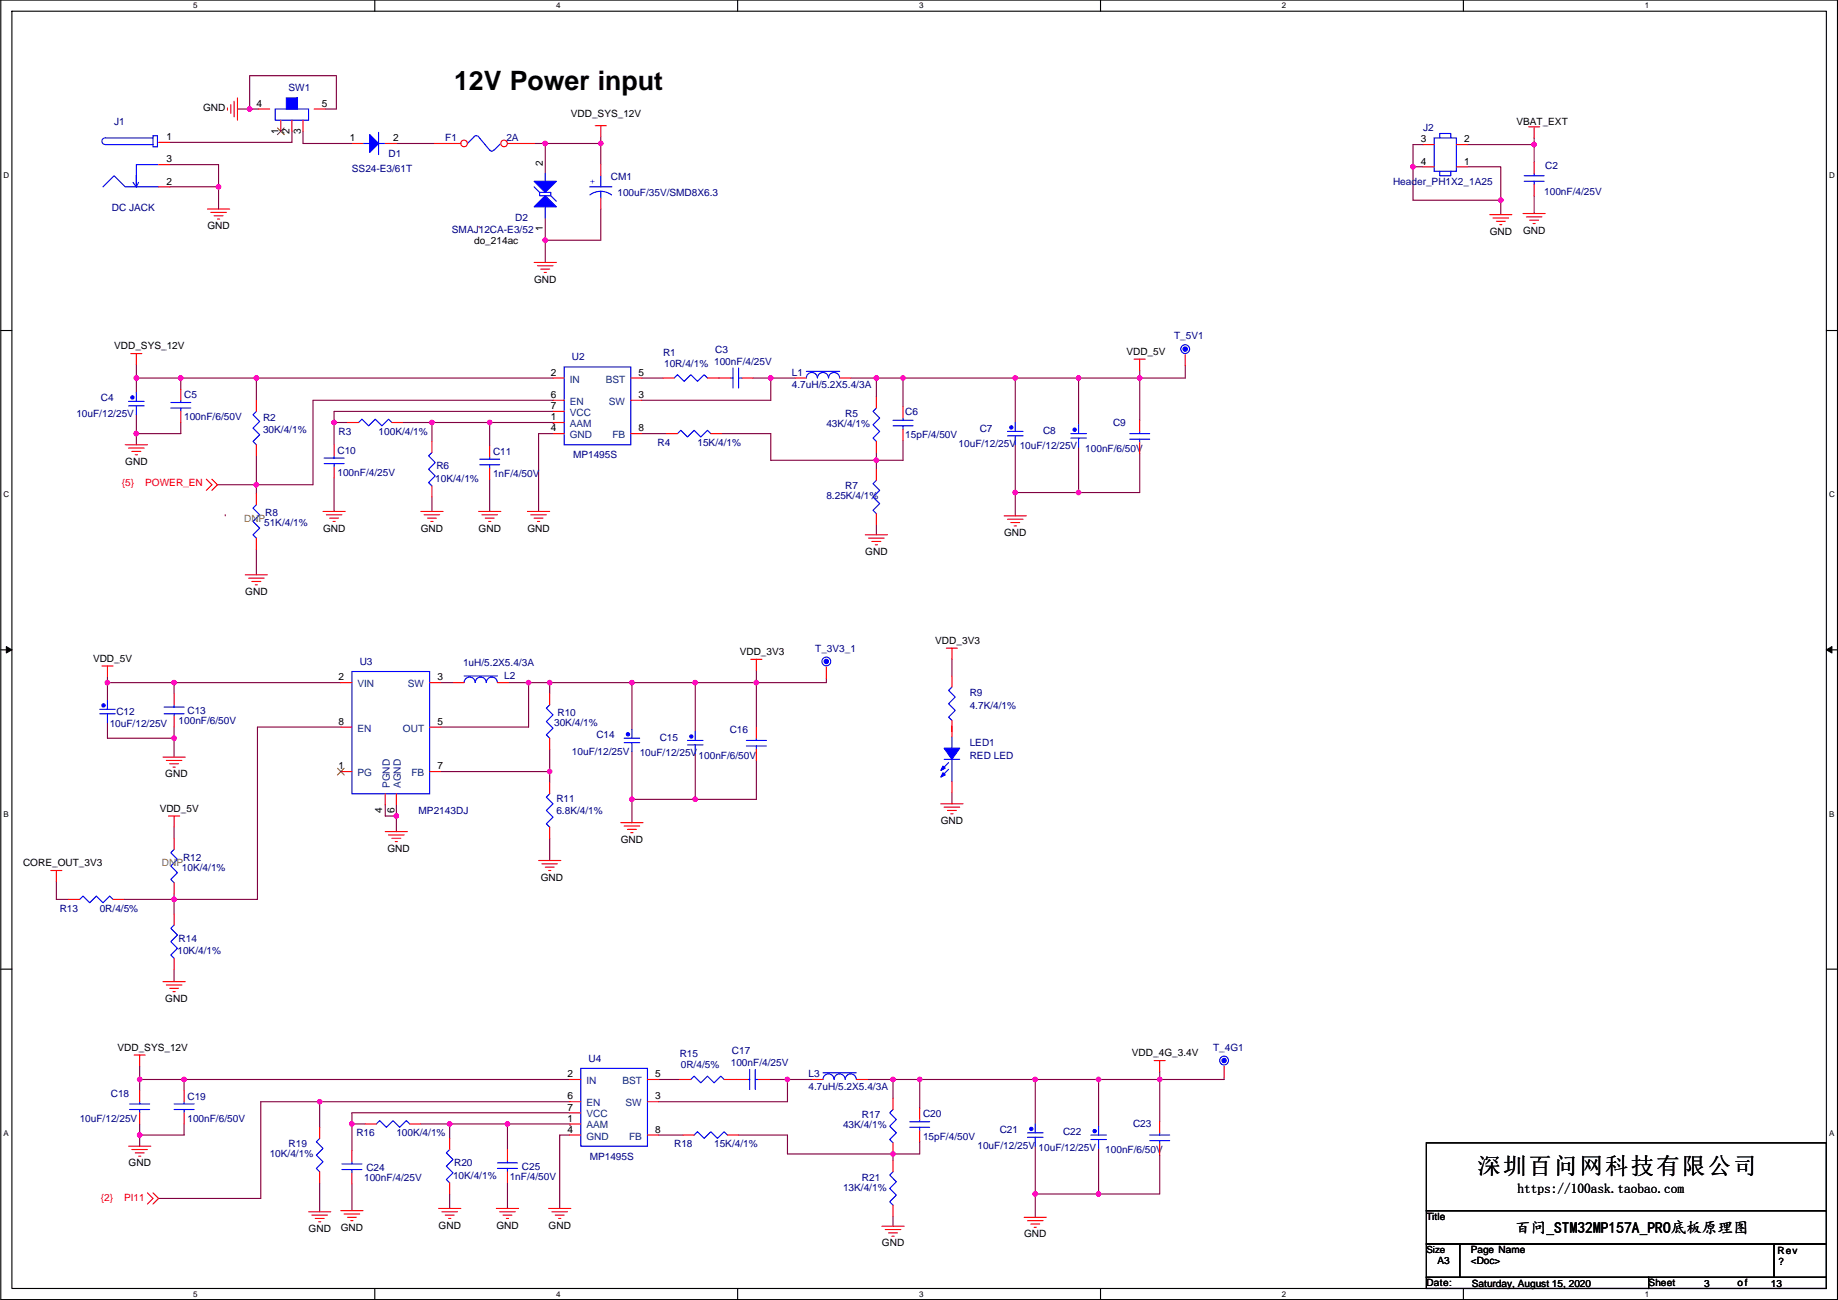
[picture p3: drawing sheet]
<svg xmlns="http://www.w3.org/2000/svg" width="420mm" height="297mm" viewBox="0 0 420 297" stroke-linecap="round" stroke-linejoin="round" font-family="sans-serif">
<path d="M.2 0h419.8v296.9h-419.8zM2.7 2.6h414.8v291.8h-414.8z" fill="none" stroke="#000" stroke-width=".25"/>
<g fill="#fff">
<path d="M44.2 .3h1v2h-1z"/>
<path d="M44.2 294.7h1v2h-1z"/>
</g>
<path d="M85.7 0v2.6M85.7 294.4v2.5" fill="none" stroke="#000" stroke-width=".25"/>
<g fill="#fff">
<path d="M127.1 .3h1v2h-1z"/>
<path d="M127.1 294.7h1v2h-1z"/>
</g>
<path d="M168.6 0v2.6M168.6 294.4v2.5" fill="none" stroke="#000" stroke-width=".25"/>
<g fill="#fff">
<path d="M210.1 .3h1v2h-1z"/>
<path d="M210.1 294.7h1v2h-1z"/>
</g>
<path d="M251.6 0v2.6M251.6 294.4v2.5" fill="none" stroke="#000" stroke-width=".25"/>
<g fill="#fff">
<path d="M293 .3h1v2h-1z"/>
<path d="M293 294.7h1v2h-1z"/>
</g>
<path d="M334.5 0v2.6M334.5 294.4v2.5" fill="none" stroke="#000" stroke-width=".25"/>
<g fill="#fff">
<path d="M376 .3h1v2h-1z"/>
<path d="M376 294.7h1v2h-1z"/>
<path d="M.8 39h1.3v2.1h-1.3z"/>
<path d="M418.1 39h1.3v2.1h-1.3z"/>
<path d="M.8 112h1.3v2h-1.3z"/>
<path d="M418.1 112h1.3v2h-1.3z"/>
</g>
<path d="M.2 75.5h2.5M417.5 75.5h2.5" fill="none" stroke="#000" stroke-width=".25"/>
<g fill="#fff">
<path d="M.8 185h1.2v2h-1.2z"/>
<path d="M418.1 185h1.2v2h-1.2z"/>
</g>
<path d="M.2 148.5h2.5M417.5 148.5h2.5" fill="none" stroke="#000" stroke-width=".25"/>
<path d="M1.4 147.7l1.3 .8-1.3 .7zM417.5 148.5l1.3-.8v1.5z" fill="#000" stroke="#000" stroke-width=".23"/>
<g fill="#fff">
<path d="M.8 257.9h1.2v2h-1.2z"/>
<path d="M418.1 257.9h1.2v2h-1.2z"/>
</g>
<path d="M.2 221.4h2.5M417.5 221.4h2.5M326.1 261.1h91.4v15.5h-91.4zM326.1 276.6h91.4v7.6h-91.4zM326.1 291.9h50.8v2.5h-50.8zM326.1 284.2h7.6v7.7h-7.6zM333.7 284.2h71.9v7.7h-71.9zM376.9 291.9h40.6v2.5h-40.6zM405.6 284.2h11.9v7.7h-11.9z" fill="none" stroke="#000" stroke-width=".25"/>
<g fill="none" stroke="#800040" stroke-width=".25">
<path d="M38.8 37.6h11.2v5.1M54.3 24.9h2.8M57.1 24.9h2M66.7 30v2.5h-27.9M69.3 30v2.8h11.1M74.3 24.9h2.6v-7.6h-19.8v7.6M90.6 32.8h8.6M122.1 32.8h2.5M124.6 32.8v6.8M124.6 32.8h12.7M137.3 32.8v4.8M137.3 31.3v1.5"/>
<path d="M323 38.1h2.3M323 38.1v7.6h20.1M325.3 33h-2.3v5.1M335.5 38.1h7.6v7.6M335.5 33h15.2M350.7 31.5v1.5M350.7 33v4.1M38.8 42.7h11.2M50 42.7v5.1M109.4 51.8h.3M124.6 49.8v5.1M124.6 54.9v5.1"/>
<path d="M137.3 47.8v7.1h-12.7M343.1 45.7v3.3M350.7 44.7v4.1M31.2 94.8v4.3M31.2 83.3v3.1M31.2 99.1v2.5M31.2 86.4h10.1M31.2 86.4v3.3M41.3 86.4h17.3M41.3 96.5v2.6h-10.1M41.3 86.4v2.5M58.6 86.4v5.1"/>
<path d="M58.6 86.4h67.8M79.4 96.5h-3v5.1M92.1 96.5h6.6M98.7 96.5h13.2M98.7 96.5v4.4M111.9 96.5v5.4M111.9 96.5h14.5M126.4 91.5h-54.8v19.3h-13v2M126.4 94h-50v2.5M126.4 96.8h.3M126.4 99.1h-3.3v17.8M146.7 86.4h4.9"/>
<path d="M146.7 99.1h5.6M164.3 86.4h.2M165 99.1h11.2v6.1h24.1M172.1 86.4h4.1v5.1h-29.5M176.2 86.4h5.6M194.5 86.4h5.8M200.3 86.4v4.3M200.3 86.4h6.1M206.4 86.4v6.6M206.4 86.4h25.7M232.1 86.4v10.1M232.1 86.4h14.5"/>
<path d="M246.6 86.4v10.6M260.5 84.6v11.4M270.9 83.6v2.8h-24.3M51.5 117.6v.3M58.6 104.2v6.6h-8.9M76.4 109.2v7.7M98.7 113.6v3.3M111.9 109.5v7.4M200.3 103.4v1.8M200.3 119.9v2.3M200.3 105.2v2M206.4 100.6v4.6h-6.1"/>
<path d="M232.1 101.6v10.9M232.1 112.5v5.4M232.1 112.5h14.5M246.6 102.1v10.4h13.9v-8.8M58.6 125.5v5.8M24.6 156h15.2v2.5M24.6 154.7v1.3M24.6 156v4M39.8 156h38.1M100.8 156h2.8M116.3 156h9.4M120.8 156v10.1h-20"/>
<path d="M125.7 156v2.5M125.7 156h18.8M144.5 156v10.6M144.5 156h14.4M158.9 156v11.2M158.9 156h14M172.9 156v10.1M172.9 153.2v2.8M188.9 155v1h-16M217.6 150.6v3.9M24.6 165.1v3.6h15.2M39.8 166.1v2.6"/>
<path d="M39.8 168.7v4.3M77.9 166.1h-19v39.4h-30.5M100.8 176.3h24.9M125.7 176.3v2.5M125.7 171.2v5.1M144.5 171.7v10.9M158.9 172.2v10.4M172.9 173.8v8.8h-14M217.6 165.9v1.3M39.8 189v2.5M88.1 183.9v2.6h2.5M90.6 183.9v2.6"/>
<path d="M90.6 186.5v3.5M125.7 191.5v5.1M144.5 182.6v5.4M144.5 182.6h14.4M217.6 181.1v2.6M12.9 201.4v4.1h2.8M39.8 204.2v4.6M39.8 221.5v2.8M31.9 256.8v2.6M31.9 259.4v2.5M31.9 246.7v2.5M31.9 246.7h10.2"/>
<path d="M31.9 243.6v3.1M42.1 256.8v2.6h-10.2M42.1 246.7v2.5M42.1 246.7h88.1M73.1 251.7v5.9M73.1 251.7h-13.5v22.1h-23.4M73.1 251.7h57.1M80.4 256.8v6.1M80.4 256.8h3.1M96.2 256.8h6.6M102.8 256.8v3.3M102.8 256.8h13.2"/>
<path d="M116 256.8v5.9M116 256.8h14.2M130.2 254.3h-49.8v2.5M130.2 259.4h-2.3v16.7M130.2 257.1h.3M150.5 259.4h5.6M150.5 246.7h4.9M168.1 246.7h.2M168.8 259.4h11.2v4.3h24.1M175.9 246.7h4.1M180 246.7h5.6M180 246.7v5h-29.5"/>
<path d="M198.3 246.7h5.8M204.1 246.7v4.3M204.1 246.7h6.1M210.2 246.7v6.6M210.2 246.7h26.5M236.7 246.7h14.4M236.7 246.7v10.1M251.1 246.7v10.6M265.1 244.9v11.4M279.8 246.1v.6h-28.7M73.1 270.3v6.6M80.4 270.5v6.1"/>
<path d="M102.8 272.8v3.3M116 270.3v5.8M204.1 263.7v1.5M204.1 277.9v2.3M210.2 260.9v2.8h-6.1M236.7 272.8h14.4M236.7 261.9v10.9M236.7 272.8v5.4M251.1 262.4v10.4M265.1 263.9v8.9h-14"/>
</g>
<g fill="#f0f" stroke="#f0f" stroke-width=".25">
<circle cx="124.6" cy="54.9" r=".5"/>
<circle cx="49.9" cy="42.7" r=".5"/>
<circle cx="73.1" cy="251.7" r=".5"/>
<circle cx="116" cy="256.8" r=".5"/>
<circle cx="102.8" cy="256.8" r=".5"/>
<circle cx="180" cy="246.6" r=".5"/>
<circle cx="204.1" cy="263.7" r=".5"/>
<circle cx="204.1" cy="246.6" r=".5"/>
<circle cx="236.6" cy="246.6" r=".5"/>
<circle cx="210.2" cy="246.6" r=".5"/>
<circle cx="31.2" cy="99.1" r=".5"/>
<circle cx="31.2" cy="86.4" r=".5"/>
<circle cx="41.3" cy="86.4" r=".5"/>
<circle cx="58.6" cy="86.4" r=".5"/>
<circle cx="76.4" cy="96.5" r=".5"/>
<circle cx="111.9" cy="96.5" r=".5"/>
<circle cx="98.7" cy="96.5" r=".5"/>
<circle cx="90.6" cy="186.4" r=".5"/>
<circle cx="125.6" cy="176.3" r=".5"/>
<circle cx="176.2" cy="86.4" r=".5"/>
<circle cx="200.3" cy="105.2" r=".5"/>
<circle cx="200.3" cy="86.4" r=".5"/>
<circle cx="120.8" cy="156" r=".5"/>
<circle cx="232.1" cy="86.4" r=".5"/>
<circle cx="206.4" cy="86.4" r=".5"/>
<circle cx="144.4" cy="156" r=".5"/>
<circle cx="125.6" cy="156" r=".5"/>
<circle cx="39.8" cy="168.7" r=".5"/>
<circle cx="246.5" cy="86.4" r=".5"/>
<circle cx="39.8" cy="156" r=".5"/>
<circle cx="246.5" cy="112.5" r=".5"/>
<circle cx="232.1" cy="112.5" r=".5"/>
<circle cx="31.9" cy="259.3" r=".5"/>
<circle cx="31.9" cy="246.6" r=".5"/>
<circle cx="42.1" cy="246.6" r=".5"/>
<circle cx="24.5" cy="156" r=".5"/>
<circle cx="260.5" cy="86.4" r=".5"/>
<circle cx="158.9" cy="182.6" r=".5"/>
<circle cx="144.4" cy="182.6" r=".5"/>
<circle cx="172.9" cy="156" r=".5"/>
<circle cx="158.9" cy="156" r=".5"/>
<circle cx="236.6" cy="272.8" r=".5"/>
<circle cx="251.1" cy="272.8" r=".5"/>
<circle cx="265.1" cy="246.6" r=".5"/>
<circle cx="251.1" cy="246.6" r=".5"/>
<circle cx="57.1" cy="24.9" r=".5"/>
<circle cx="80.4" cy="256.8" r=".5"/>
<circle cx="58.6" cy="110.8" r=".5"/>
<circle cx="343.1" cy="45.7" r=".5"/>
<circle cx="350.7" cy="33" r=".5"/>
<circle cx="124.6" cy="32.8" r=".5"/>
<circle cx="137.3" cy="32.8" r=".5"/>
<circle cx="39.8" cy="205.5" r=".5"/>
<circle cx="323" cy="38.1" r=".5"/>
</g>
<g fill="none" stroke="#f00" stroke-width=".25">
<path d="M52 24.7v.5M52.8 23.9v2M53.5 23.1v3.6M54.3 22.4v5.1M136.1 28.7h2.5M137.3 28.7v2.6M349.4 29h2.6M350.7 29v2.5M47.4 47.8h5.1M48.2 48.5h3.5M48.9 49.3h2.1M49.7 50.1h.5"/>
<path d="M122.1 60h5.1M340.5 49h5.1M341.3 49.8h3.6M342.1 50.6h2M342.8 51.3h.5M348.2 48.8h5M348.9 49.6h3.6M349.7 50.3h2M350.4 51.1h.6M122.9 60.7h3.5M123.6 61.5h2.1M124.4 62.3h.5"/>
<path d="M29.9 80.8h2.5M31.2 80.8v2.5M41.3 88.9v2.6M41.3 94v2.5M151.6 86.4h2.5M161.7 86.4h2.6M181.8 86.4h2.5M191.9 86.4h2.6M259.3 82.1h2.5M260.5 82.1v2.5M260.5 96v2.6M28.6 101.6h5.1"/>
<path d="M29.4 102.4h3.5M30.2 103.1h2M30.9 103.9h.5M47.2 109.5l1.2 1.3-1.2 1.2M48.4 109.5l1.3 1.3-1.3 1.2M73.8 116.9h5.1M74.6 117.6h3.6M75.4 118.4h2M76.1 119.1h.5M96.2 116.9h5.1M97 117.6h3.5M97.7 118.4h2"/>
<path d="M98.5 119.1h.5M109.4 116.9h5.1M110.2 117.6h3.5M110.9 118.4h2.1M111.7 119.1h.5M111.9 101.9v2.5M111.9 107v2.5M120.6 116.9h5.1M121.3 117.6h3.6M122.1 118.4h2M122.9 119.1h.5M200.3 117.4v2.5"/>
<path d="M200.3 107.2v2.5M229.5 117.9h5.1M230.3 118.6h3.6M231.1 119.4h2M260.5 101.1v2.6M56.1 131.3h5M56.8 132.1h3.6M57.6 132.9h2M58.3 133.6h.6M197.8 122.2h5.1M198.6 123h3.5M199.3 123.7h2"/>
<path d="M200.1 124.5h.5M231.8 120.2h.5M23.3 152.2h2.5M24.6 152.2v2.5M39.8 158.5v2.6M103.6 156h2.5M113.7 156h2.6M125.7 158.5v2.6M171.6 150.6h2.6M172.9 150.6v2.6M216.3 148.1h2.6M217.6 148.1v2.5"/>
<path d="M37.3 173h5M38 173.8h3.6M38.8 174.5h2M39.5 175.3h.6M39.8 163.6v2.5M125.7 168.7v2.5M144.5 166.6h.1M144.5 171.7h.1M172.9 166.1v2.6M172.9 171.2v2.6M11.6 198.9h2.5M12.9 198.9v2.5"/>
<path d="M38.5 186.5h2.6M39.8 186.5v2.5M88.1 190h5M88.8 190.8h3.6M89.6 191.5h2M90.3 192.3h.6M123.1 196.6h5.1M123.9 197.4h3.5M124.6 198.1h2.1M125.4 198.9h.5M141.9 188h5.1M142.7 188.7h3.5"/>
<path d="M143.4 189.5h2.1M144.2 190.3h.5M215.1 183.7h5M215.8 184.4h3.6M216.6 185.2h2M217.3 185.9h.6M37.3 224.3h5M38 225.1h3.6M38.8 225.8h2M39.5 226.6h.6M30.7 241.1h2.5M31.9 241.1v2.5"/>
<path d="M31.9 249.2v2.5M31.9 254.3v2.5M156.1 259.4h2.6M166.3 259.4h2.5M210.2 253.3v2.5M210.2 258.3v2.6M263.8 242.3h2.6M265.1 242.3v2.6M265.1 256.3v2.5M279.8 243.6v2.5M29.4 261.9h5.1M30.2 262.7h3.5"/>
<path d="M30.9 263.4h2M31.7 264.2h.5M33.7 272.6l1.3 1.2-1.3 1.3M35 272.6l1.2 1.2-1.2 1.3M70.5 276.9h5.1M71.3 277.6h3.6M72.1 278.4h2M72.8 279.2h.5M77.9 276.6h5.1M78.7 277.4h3.5M79.4 278.2h2.1M80.2 278.9h.5"/>
<path d="M100.3 276.1h5M101 276.9h3.6M101.8 277.6h2M102.5 278.4h.5M102.8 270.3v2.5M102.8 260.1v2.6M113.5 276.1h5M114.2 276.9h3.6M115 277.6h2M115.7 278.4h.6M116 262.7v2.5M116 267.7v2.6"/>
<path d="M125.4 276.1h5.1M126.2 276.9h3.5M126.9 277.6h2.1M127.7 278.4h.5M204.1 275.4v2.5M204.1 265.2v2.5M234.1 278.2h5.1M234.9 278.9h3.5M235.6 279.7h2.1M265.1 261.4v2.5M201.6 280.2h5.1M202.4 280.9h3.5"/>
<path d="M203.1 281.7h2.1M203.9 282.5h.5M236.4 280.4h.5"/>
</g>
<g fill="none" stroke="#00f" stroke-width=".25">
<path d="M108.4 31.3l-1.5 1.5M109.4 31.3l2.5 3 .5 .2 .5-.2M109.4 31.2l-.5-.2-.6 .2M114.5 32.8l-1.5 1.5M39 93.2h4.6M39 92h4.6M41.3 91.5v.5M41.3 93.2v.8M154.1 86.4l.8-.8 1.5 1.5 1.5-1.5 1.5 1.5 1.6-1.5 .7 .8M184.3 84.9h7.6M184.3 86.4a1.26 1.26 0 0 1 1.3-1.3 1.26 1.26 0 0 1 1.2 1.3M191.9 86.4a1.27 1.27 0 0 0-1.2-1.3 1.27 1.27 0 0 0-1.3 1.3 1.26 1.26 0 0 0-1.3-1.3 1.26 1.26 0 0 0-1.2 1.3"/>
<path d="M258.2 99.1h4.6M260.5 98.6v.5M109.7 106.2h4.5M109.7 104.9h4.5M111.9 104.4v.5M111.9 106.2v.8M200.3 109.7l-.7 .8 1.5 1.5-1.5 1.6 1.5 1.5-1.5 1.5 .7 .8M258.2 100.4h4.6M260.5 100.4v.7M106.1 154.5h7.6M106.1 156a1.27 1.27 0 0 1 1.3-1.3 1.27 1.27 0 0 1 1.2 1.3 1.26 1.26 0 0 1 1.3-1.3 1.26 1.26 0 0 1 1.3 1.3 1.27 1.27 0 0 1 1.2-1.3 1.27 1.27 0 0 1 1.3 1.3M37.5 163.1h4.6"/>
<path d="M37.5 161.6h4.6M39.8 161.1v.5M39.8 163.1v.5M125.7 161.1l-.8 .7 1.5 1.5-1.5 1.6 1.5 1.5-1.5 1.5 .8 .8M142.7 169.7h3.5M142.7 168.7h3.5M144.5 166.6v2.1M144.5 169.7v2M170.6 170.5h4.6M170.6 169.2h4.6M172.9 168.7v.5M172.9 170.5v.7"/>
<path d="M29.6 253.5h4.6M29.6 252.2h4.6M31.9 251.7v.5M31.9 253.5v.8M158.7 259.4l.7-.8 1.6 1.5 1.5-1.5 1.5 1.5 1.5-1.5 .8 .8M208 257.6h4.5M208 256.3h4.5M210.2 255.8v.5M210.2 257.6v.7M262.8 259.4h4.6M265.1 258.8v.6M102.8 262.7l-.8 .7 1.6 1.5-1.6 1.6 1.6 1.5-1.6 1.5 .8 .8"/>
<path d="M113.7 267h4.6M113.7 265.7h4.6M116 265.2v.5M116 267v.7M204.1 267.7l-.7 .8 1.5 1.5-1.5 1.5 1.5 1.6-1.5 1.5 .7 .8M262.8 260.6h4.6M265.1 260.6v.8"/>
<circle cx="279.8" cy="242.3" r="1.01"/>
</g>
<g fill="#00f" stroke="#00f" stroke-width=".25">
<circle cx="143.5" cy="167.8" r=".38"/>
<circle cx="279.8" cy="242.3" r=".5"/>
</g>
<circle cx="106.1" cy="32.8" r=".76" fill="#fff" stroke="#f00" stroke-width=".25"/>
<path d="M99.2 32.8h6.1" fill="none" stroke="#f00" stroke-width=".25"/>
<circle cx="115.2" cy="32.8" r=".76" fill="#fff" stroke="#f00" stroke-width=".25"/>
<g fill="none" stroke="#f00" stroke-width=".25">
<path d="M36.2 32.5h2.6M36.2 37.6h2.6M59.1 24.9h2.5M64.2 27.5v2.5M66.7 27.5v2.5M69.3 27.5v2.5M71.8 24.9h2.5M80.4 32.8h2.6M88.1 32.8h2.5M116 32.8h6.1M124.6 39.6h.1M137.3 37.6v2.6"/>
<path d="M325.3 33h2.5M325.3 38.1h2.5M332.9 33h2.6M332.9 38.1h2.6M350.7 37.1v2.5M36.2 42.7h2.6M124.6 49.8h.1M137.3 45.2v2.6M350.7 42.2v2.5M31.2 89.7h.1M31.2 94.8h.1M58.6 91.5v2.5"/>
<path d="M79.4 96.5h2.6M89.6 96.5h2.5M126.4 96.5h2.6M126.4 86.4h2.6M126.4 99.1h2.6M126.4 91.5h2.6M126.4 94h2.6M144.2 91.5h2.5M144.2 86.4h2.5M144.2 99.1h2.5M152.3 99.1h2.6M162.5 99.1h2.5"/>
<path d="M164.5 86.4h2.6M169.6 86.4h2.5M200.3 90.7v2.5M206.4 93v2.5M206.4 98.1v2.5M232.1 96.5h.1M246.6 97h.1M270.9 81v2.6M58.6 112.8v2.5M58.6 101.6v2.6M76.4 101.6v2.6M76.4 106.7v2.5"/>
<path d="M98.7 111v2.6M98.7 100.9v2.5M200.3 100.9v2.5M232.1 101.6h.1M246.6 102.1h.1M58.6 123v2.5M77.9 156h2.5M98.2 156h2.6M188.9 152.4v2.6M217.6 154.5v2.5M24.6 160h.1M24.6 165.1h.1"/>
<path d="M77.9 176.3h2.5M77.9 166.1h2.5M98.2 166.1h2.6M98.2 176.3h2.6M125.7 178.8v2.6M158.9 167.2h.1M158.9 172.2h.1M217.6 164.6v2.6M217.6 165.9v2.5M217.6 178.6v2.5M39.8 191.5v2.6M88.1 181.4v2.5"/>
<path d="M90.6 181.4v2.5M125.7 189v2.5M15.7 205.5h2.5M25.8 205.5h2.6M39.8 219v2.5M39.8 208.8v2.5M39.8 201.7v2.5M42.1 249.2v2.5M42.1 254.3v2.5M73.1 257.6v2.5M83.5 256.8h2.5M93.7 256.8h2.5"/>
<path d="M130.2 256.8h2.6M130.2 246.7h2.6M130.2 259.4h2.6M130.2 251.7h2.6M130.2 254.3h2.6M148 251.7h2.5M148 246.7h2.5M148 259.4h2.5M155.4 246.7h2.5M165.5 246.7h2.6M168.3 246.7h2.6M173.4 246.7h2.5"/>
<path d="M185.6 246.7h2.5M195.8 246.7h2.5M204.1 251v2.5M236.7 256.8h.1M251.1 257.3h.1M73.1 267.7v2.6M80.4 262.9v2.6M80.4 268v2.5M204.1 261.1v2.6M236.7 261.9h.1M251.1 262.4h.1"/>
</g>
<g fill="none" stroke="#00f" stroke-width=".25">
<path d="M35 31h1v2.5h-1zM35 31.5h-10.9a.76 .76 0 0 0-.8 .8 .76 .76 0 0 0 .8 .7h10.9M36.2 37.6h-5v5.1v-2.5M62.9 24.9h7.6v2.6h-7.6zM83 32.8h1.5M86.5 30.2v5.1M86.5 32.8h1.6M124.6 39.6v1.8M327.8 31.5h5.1v7.6h-5.1zM329.1 39.1v1.1h2.5v-1.1M329.1 31.5v-1h2.5v1M350.7 39.6v.6"/>
<path d="M23.5 42.7l2.6-2.5 2.5 2.5h7.6M30.4 41.7l.8 1 .5-1M122.1 42.7l1.3 1.3v.7h2.5l1.3 1.3M123.4 44h2.5v.7M124.6 47.3v2.5M134.8 42.7h5.1M137.3 43.7l1.1 .1 1.4 .7M137.3 43.7l-1 .1-1.5 .7M137.3 43.7v1.5M137.3 40.2v2.5M348.4 41.4h4.6M348.4 40.2h4.6"/>
<path d="M350.7 41.4v.8M29.4 92.7h3.5M29.4 91.7h3.5M31.2 89.7v2M31.2 92.7v2.1M58.6 94l-.8 .8 1.6 1.5-1.6 1.5 1.6 1.5-1.6 1.6 .8 .7M82 96.5l.7-.7 1.6 1.5 1.5-1.5 1.5 1.5 1.5-1.5 .8 .7M129 83.8h15.2v17.8h-15.2zM154.9 99.1l.7-.8 1.6 1.5 1.5-1.5 1.5 1.5 1.5-1.5 .8 .8M167.1 86.4h.5M167.6 84.1v4.6M168.8 84.1v4.6"/>
<path d="M168.8 86.4h.8M200.3 93.2l-.7 .8 1.5 1.5-1.5 1.5 1.5 1.6-1.5 1.5 .7 .8M204.1 97.3h4.6M204.1 96h4.6M206.4 95.5v.5M206.4 97.3v.8M230.3 99.6h3.6M230.3 98.6h3.6M232.1 96.5v2.1M232.1 99.6v2M244.8 99.1h3.5M246.6 97v2.1"/>
<path d="M58.6 115.3l-.8 .8 1.6 1.5-1.6 1.5 1.6 1.6-1.6 1.5 .8 .8M74.1 105.9h4.6M74.1 104.7h4.6M76.4 104.2v.5M76.4 105.9v.8M98.7 103.4l-.7 .8 1.5 1.5-1.5 1.5 1.5 1.5-1.5 1.6 .7 .7M244.8 100.1h3.5M246.6 100.1v2M80.4 153.4h17.8v28h-17.8zM217.6 157l-.8 .8 1.6 1.5-1.6 1.5 1.6 1.5-1.6 1.6 .8 .7M22.8 163.1h3.5M22.8 162.1h3.5"/>
<path d="M24.6 160v2.1M24.6 163.1v2M157.2 170.2h3.5M157.2 169.2h3.5M158.9 167.2v2M158.9 170.2v2M215.8 173.5h3.6M216.8 174.3l-1.5 1.5M216.8 175.8l-1.5 1.5M217.6 168.4v2.6M217.6 173.5v5.1M39.8 194.1l-.8 .7 1.6 1.6-1.6 1.5 1.6 1.5-1.6 1.5 .8 .8"/>
<path d="M125.7 181.4l-.8 .7 1.5 1.6-1.5 1.5 1.5 1.5-1.5 1.5 .8 .8M18.2 205.5l.8-.8 1.5 1.6 1.5-1.6 1.5 1.6 1.6-1.6 .7 .8M39.8 211.3l-.8 .8 1.6 1.5-1.6 1.6 1.6 1.5-1.6 1.5 .8 .8M39.8 253.5h4.6M39.8 252.2h4.6M42.1 251.7v.5M42.1 253.5v.8M86 256.8l.8-.7 1.5 1.5 1.5-1.5 1.6 1.5 1.5-1.5 .8 .7M132.8 244.1h15.2v17.8h-15.2zM157.9 246.7l.8-.8 1.5 1.5 1.5-1.5 1.5 1.5 1.6-1.5 .7 .8M170.9 246.7h.5M171.4 244.4v4.5"/>
<path d="M172.6 244.4v4.5M172.6 246.7h.8M188.1 245.1h7.7M188.1 246.6a1.26 1.26 0 0 1 1.3-1.2 1.26 1.26 0 0 1 1.3 1.2M195.7 246.6a1.27 1.27 0 0 0-1.2-1.2 1.27 1.27 0 0 0-1.3 1.2 1.26 1.26 0 0 0-1.3-1.2 1.26 1.26 0 0 0-1.2 1.2M204.1 253.5l-.7 .8 1.5 1.5-1.5 1.5 1.5 1.5-1.5 1.6 .7 .7M234.9 259.9h3.5M234.9 258.8h3.5M236.7 256.8v2M236.7 259.9v2M249.4 259.4h3.5M251.1 257.3v2.1"/>
<path d="M73.1 260.1l-.8 .8 1.5 1.5-1.5 1.5 1.5 1.6-1.5 1.5 .8 .7M78.2 267.2h4.5M78.2 266h4.5M80.4 265.5v.5M80.4 267.2v.8M249.4 260.4h3.5M251.1 260.4v2"/>
<circle cx="270.9" cy="79.8" r="1.01"/>
<circle cx="188.9" cy="151.1" r="1.01"/>
</g>
<g fill="#00f" stroke="#00f" stroke-width=".25">
<path d="M84.5 30.8l2 2-2 2z" fill-rule="evenodd"/>
<path d="M65.5 22.4v2.5h2.5v-2.5z" fill-rule="evenodd"/>
<path d="M122.1 41.4h5.1l-2.6 2.6z" fill-rule="evenodd"/>
<path d="M122.1 47.3l2.5-2.6 2.6 2.6z" fill-rule="evenodd"/>
<path d="M215.8 171h3.6l-1.8 2.5z" fill-rule="evenodd"/>
<path d="M215.6 176.6l.5 .5-1 .5z" fill-rule="evenodd"/>
<path d="M215.6 175l.5 .5-1 .5z" fill-rule="evenodd"/>
<circle cx="23.7" cy="161.2" r=".38"/>
<circle cx="270.9" cy="79.8" r=".5"/>
<circle cx="250.2" cy="258.5" r=".38"/>
<circle cx="188.9" cy="151.1" r=".5"/>
<circle cx="245.7" cy="98.2" r=".38"/>
<circle cx="158" cy="168.3" r=".38"/>
<circle cx="231.2" cy="97.7" r=".38"/>
<circle cx="30.3" cy="90.8" r=".38"/>
<circle cx="235.7" cy="257.9" r=".38"/>
</g>
<path d="M63.4 29.2l1.6 1.6M64.9 29.2l-1.5 1.6M77.1 175.5l1.6 1.6M78.7 175.5l-1.6 1.6" fill="none" stroke="#804000" stroke-width=".23"/>
<g fill="#f0f" stroke="#f0f" stroke-width=".25">
<circle cx="124.6" cy="54.9" r=".5"/>
<circle cx="49.9" cy="42.7" r=".5"/>
<circle cx="73.1" cy="251.7" r=".5"/>
<circle cx="116" cy="256.8" r=".5"/>
<circle cx="102.8" cy="256.8" r=".5"/>
<circle cx="180" cy="246.6" r=".5"/>
<circle cx="204.1" cy="263.7" r=".5"/>
<circle cx="204.1" cy="246.6" r=".5"/>
<circle cx="236.6" cy="246.6" r=".5"/>
<circle cx="210.2" cy="246.6" r=".5"/>
<circle cx="31.2" cy="99.1" r=".5"/>
<circle cx="31.2" cy="86.4" r=".5"/>
<circle cx="41.3" cy="86.4" r=".5"/>
<circle cx="58.6" cy="86.4" r=".5"/>
<circle cx="76.4" cy="96.5" r=".5"/>
<circle cx="111.9" cy="96.5" r=".5"/>
<circle cx="98.7" cy="96.5" r=".5"/>
<circle cx="90.6" cy="186.4" r=".5"/>
<circle cx="125.6" cy="176.3" r=".5"/>
<circle cx="176.2" cy="86.4" r=".5"/>
<circle cx="200.3" cy="105.2" r=".5"/>
<circle cx="200.3" cy="86.4" r=".5"/>
<circle cx="120.8" cy="156" r=".5"/>
<circle cx="232.1" cy="86.4" r=".5"/>
<circle cx="206.4" cy="86.4" r=".5"/>
<circle cx="144.4" cy="156" r=".5"/>
<circle cx="125.6" cy="156" r=".5"/>
<circle cx="39.8" cy="168.7" r=".5"/>
<circle cx="246.5" cy="86.4" r=".5"/>
<circle cx="39.8" cy="156" r=".5"/>
<circle cx="246.5" cy="112.5" r=".5"/>
<circle cx="232.1" cy="112.5" r=".5"/>
<circle cx="31.9" cy="259.3" r=".5"/>
<circle cx="31.9" cy="246.6" r=".5"/>
<circle cx="42.1" cy="246.6" r=".5"/>
<circle cx="24.5" cy="156" r=".5"/>
<circle cx="260.5" cy="86.4" r=".5"/>
<circle cx="158.9" cy="182.6" r=".5"/>
<circle cx="144.4" cy="182.6" r=".5"/>
<circle cx="172.9" cy="156" r=".5"/>
<circle cx="158.9" cy="156" r=".5"/>
<circle cx="236.6" cy="272.8" r=".5"/>
<circle cx="251.1" cy="272.8" r=".5"/>
<circle cx="265.1" cy="246.6" r=".5"/>
<circle cx="251.1" cy="246.6" r=".5"/>
<circle cx="57.1" cy="24.9" r=".5"/>
<circle cx="80.4" cy="256.8" r=".5"/>
<circle cx="58.6" cy="110.8" r=".5"/>
<circle cx="343.1" cy="45.7" r=".5"/>
<circle cx="350.7" cy="33" r=".5"/>
<circle cx="124.6" cy="32.8" r=".5"/>
<circle cx="137.3" cy="32.8" r=".5"/>
<circle cx="39.8" cy="205.5" r=".5"/>
<circle cx="323" cy="38.1" r=".5"/>
</g>
<text font-size="6.1" x="103.8" y="20.5">12V Power input</text>
<text font-size="5.3" x="337.7" y="268.2">深圳百问网科技有限公司</text>
<text font-size="3.6" x="346.4" y="281.7">百问_STM32MP157A_PRO底板原理图</text>
<text font-size="3" x="346.9" y="272.6">https://100ask.taobao.com</text>
<g font-size="2.3" fill="#000080">
<text x="66" y="20.9">SW1</text>
<text x="26.1" y="28.5">J1</text>
<text x="88.8" y="35.9">D1</text>
<text x="101.8" y="32.3">F1</text>
<text x="115.7" y="32.3">2A</text>
<text x="325.3" y="30">J2</text>
<text x="80.4" y="39.4">SS24-E3/61T</text>
<text x="139.6" y="41.2">CM1</text>
<text x="353.2" y="38.7">C2</text>
<text x="141.1" y="44.7">100uF/35V/SMD8X6.3</text>
<text x="318.4" y="42.2">Header_PH1X2_1A25</text>
<text x="353" y="44.5">100nF/4/25V</text>
<text x="25.6" y="48.3">DC JACK</text>
<text x="103.3" y="53.1">SMAJ12CA-E3/52</text>
<text x="117.8" y="50.6">D2</text>
<text x="268.4" y="77.5">T_5V1</text>
<text x="130.7" y="82.3">U2</text>
<text x="151.6" y="81.3">R1</text>
<text x="151.8" y="83.9">10R/4/1% 100nF/4/25V</text>
<text x="163.5" y="80.6">C3</text>
<text x="181" y="85.9">L1</text>
<text x="181" y="88.7">4.7uH/5.2X5.4/3A</text>
<text x="17.5" y="95.3">10uF/12/25V</text>
<text x="23" y="91.7">C4</text>
<text x="42.1" y="91">C5</text>
<text x="193.2" y="95.3">R5</text>
<text x="206.9" y="94.8">C6</text>
<text x="42.1" y="96.1">100nF/6/50V</text>
<text x="60.1" y="96.3">R2</text>
<text x="60.1" y="98.8">30K/4/1%</text>
<text x="77.4" y="99.4">R3</text>
<text x="86.5" y="99.4">100K/4/1%</text>
<text x="150.3" y="101.9">R4</text>
<text x="159.4" y="101.9">15K/4/1%</text>
<text x="188.9" y="97.6">43K/4/1%</text>
<text x="206.9" y="100.1">15pF/4/50V</text>
<text x="224" y="98.6">C7</text>
<text x="238.4" y="99.1">C8</text>
<text x="254.4" y="97.3">C9</text>
<text x="77.1" y="103.7">C10</text>
<text x="99.7" y="107.2">R6</text>
<text x="112.7" y="103.9">C11</text>
<text x="131" y="104.7">MP1495S</text>
<text x="219.1" y="102.2">10uF/12/25V</text>
<text x="233.1" y="102.7">10uF/12/25V</text>
<text x="248.1" y="103.2">100nF/6/50V</text>
<text x="77.1" y="108.8">100nF/4/25V</text>
<text x="99.5" y="110">10K/4/1%</text>
<text x="112.7" y="109">1nF/4/50V</text>
<text x="193.2" y="111.8">R7</text>
<text x="60.6" y="117.9">R8</text>
<text x="188.9" y="114.1">8.25K/4/1%</text>
<text x="60.4" y="120.2">51K/4/1%</text>
<text x="186.4" y="148.9">T_3V3_1</text>
<text x="82.2" y="151.9">U3</text>
<text x="105.8" y="152.2">1uH/5.2X5.4/3A</text>
<text x="115.2" y="155.2">L2</text>
<text x="221.7" y="159">R9</text>
<text x="25.1" y="166.2">10uF/12/25V</text>
<text x="26.6" y="163.4">C12</text>
<text x="40.8" y="165.4">100nF/6/50V</text>
<text x="42.9" y="163.1">C13</text>
<text x="126.7" y="165.9">30K/4/1%</text>
<text x="127.4" y="163.6">R10</text>
<text x="166.8" y="167.4">C16</text>
<text x="221.7" y="162.1">4.7K/4/1%</text>
<text x="130.7" y="172.5">10uF/12/25V</text>
<text x="136.3" y="168.7">C14</text>
<text x="146.2" y="172.8">10uF/12/25V</text>
<text x="150.8" y="169.2">C15</text>
<text x="159.7" y="173.5">100nF/6/50V</text>
<text x="221.7" y="170.5">LED1</text>
<text x="221.7" y="173.5">RED LED</text>
<text x="95.7" y="186">MP2143DJ</text>
<text x="127.2" y="183.2">R11</text>
<text x="127.2" y="186">6.8K/4/1%</text>
<text x="41.8" y="196.6">R12</text>
<text x="41.6" y="198.9">10K/4/1%</text>
<text x="13.6" y="208.3">R13</text>
<text x="22.8" y="208.3">0R/4/5%</text>
<text x="40.8" y="215.2">R14</text>
<text x="40.6" y="218">10K/4/1%</text>
<text x="134.5" y="242.6">U4</text>
<text x="155.4" y="241.6">R15</text>
<text x="155.6" y="244.1">0R/4/5%</text>
<text x="167.1" y="243.6">100nF/4/25V</text>
<text x="167.3" y="240.8">C17</text>
<text x="277.3" y="240.1">T_4G1</text>
<text x="25.3" y="250.7">C18</text>
<text x="42.9" y="251.2">C19</text>
<text x="184.8" y="246.2">L3</text>
<text x="184.8" y="249">4.7uH/5.2X5.4/3A</text>
<text x="18.2" y="256.3">10uF/12/25V</text>
<text x="42.9" y="256.3">100nF/6/50V</text>
<text x="192.7" y="257.9">43K/4/1%</text>
<text x="197" y="255.6">R17</text>
<text x="211" y="255.3">C20</text>
<text x="259" y="257.6">C23</text>
<text x="66" y="262.2">R19</text>
<text x="81.5" y="259.6">R16</text>
<text x="90.6" y="259.6">100K/4/1%</text>
<text x="154.1" y="262.2">R18</text>
<text x="163.2" y="262.2">15K/4/1%</text>
<text x="211" y="260.4">15pF/4/50V</text>
<text x="223.4" y="262.4">10uF/12/25V</text>
<text x="228.5" y="258.9">C21</text>
<text x="237.4" y="262.9">10uF/12/25V</text>
<text x="243" y="259.4">C22</text>
<text x="252.7" y="263.4">100nF/6/50V</text>
<text x="61.6" y="264.5">10K/4/1%</text>
<text x="83.2" y="269.8">100nF/4/25V</text>
<text x="83.7" y="267.5">C24</text>
<text x="103.6" y="269.3">10K/4/1%</text>
<text x="103.8" y="266.5">R20</text>
<text x="116.5" y="269.5">1nF/4/50V</text>
<text x="119.3" y="267.3">C25</text>
<text x="134.8" y="265">MP1495S</text>
<text x="197" y="269.8">R21</text>
<text x="192.7" y="272.1">13K/4/1%</text>
</g>
<g font-size="2.3">
<text x="46.4" y="25.4">GND</text>
<text x="58.6" y="24.4">4</text>
<text x="73.6" y="24.4">5</text>
<text x="130.5" y="26.7">VDD_SYS_12V</text>
<text x="346.6" y="28.5">VBAT_EXT</text>
<text x="38" y="32">1</text>
<text x="63.7" y="30.5" transform="rotate(-90 63.7 30.5)">1</text>
<text x="66.2" y="30.5" transform="rotate(-90 66.2 30.5)">2</text>
<text x="68.7" y="30.5" transform="rotate(-90 68.7 30.5)">3</text>
<text x="79.9" y="32.3">1</text>
<text x="89.8" y="32.3">2</text>
<text x="324.8" y="32.5">3</text>
<text x="334.7" y="32.5">2</text>
<text x="38" y="37.1">3</text>
<text x="124.1" y="37.9" transform="rotate(-90 124.1 37.9)">2</text>
<text x="324.8" y="37.6">4</text>
<text x="334.7" y="37.6">1</text>
<text x="38" y="42.2">2</text>
<text x="47.4" y="52.4">GND</text>
<text x="124.1" y="52.9" transform="rotate(-90 124.1 52.9)">1</text>
<text x="340.5" y="53.6">GND</text>
<text x="348.2" y="53.4">GND</text>
<text x="108.4" y="55.7">do_214ac</text>
<text x="122.1" y="64.6">GND</text>
<text x="26.1" y="79.8">VDD_SYS_12V</text>
<text x="257.5" y="81.1">VDD_5V</text>
<text x="125.9" y="85.9">2</text>
<text x="146" y="85.9">5</text>
<text x="125.9" y="90.9">6</text>
<text x="125.9" y="93.5">7</text>
<text x="146" y="90.9">3</text>
<text x="125.9" y="96">1</text>
<text x="125.9" y="98.6">4</text>
<text x="146" y="98.6">8</text>
<text x="28.6" y="106.2">GND</text>
<text x="73.8" y="121.5">GND</text>
<text x="96.2" y="121.5">GND</text>
<text x="109.4" y="121.5">GND</text>
<text x="120.6" y="121.5">GND</text>
<text x="229.5" y="122.5">GND</text>
<text x="197.8" y="126.8">GND</text>
<text x="56.1" y="135.9">GND</text>
<text x="169.1" y="149.6">VDD_3V3</text>
<text x="213.8" y="147.1">VDD_3V3</text>
<text x="21.3" y="151.2">VDD_5V</text>
<text x="77.4" y="155.4">2</text>
<text x="100" y="155.4">3</text>
<text x="77.4" y="165.6">8</text>
<text x="100" y="165.6">5</text>
<text x="37.8" y="177.6">GND</text>
<text x="77.4" y="175.8">1</text>
<text x="100" y="175.8">7</text>
<text x="36.5" y="185.5">VDD_5V</text>
<text x="87.4" y="185.7" transform="rotate(-90 87.4 185.7)">4</text>
<text x="90.2" y="185.7" transform="rotate(-90 90.2 185.7)">6</text>
<text x="215.1" y="188.3">GND</text>
<text x="5.3" y="197.9">CORE_OUT_3V3</text>
<text x="88.6" y="194.6">GND</text>
<text x="141.9" y="192.6">GND</text>
<text x="123.6" y="201.2">GND</text>
<text x="37.8" y="228.9">GND</text>
<text x="26.8" y="240.1">VDD_SYS_12V</text>
<text x="258.8" y="241.3">VDD_4G_3.4V</text>
<text x="129.7" y="246.1">2</text>
<text x="129.7" y="251.2">6</text>
<text x="149.8" y="251.2">3</text>
<text x="149.8" y="246.1">5</text>
<text x="129.7" y="256.3">1</text>
<text x="129.7" y="253.7">7</text>
<text x="129.7" y="258.8">4</text>
<text x="149.8" y="258.8">8</text>
<text x="29.4" y="266.5">GND</text>
<text x="70.5" y="281.5">GND</text>
<text x="77.9" y="281.2">GND</text>
<text x="100.3" y="280.7">GND</text>
<text x="113.5" y="280.7">GND</text>
<text x="125.4" y="280.7">GND</text>
<text x="326.1" y="278.7">Title</text>
<text x="201.6" y="284.8">GND</text>
<text x="234.1" y="282.7">GND</text>
<text x="336.2" y="286.3">Page Name</text>
<text x="406.3" y="286.6">Rev</text>
<text x="326.1" y="293.9">Date:</text>
<text x="328.6" y="288.8">A3</text>
<text x="336.2" y="288.8">&lt;Doc&gt;</text>
<text x="376.9" y="293.9">Sheet</text>
<text x="397.2" y="293.9">of</text>
<text x="406.6" y="289.1">?</text>
<text x="336.5" y="294.2">Saturday, August 15, 2020</text>
<text x="389.6" y="294.2">3</text>
<text x="404.8" y="294.2">13</text>
</g>
<g font-size="2.3" fill="#004080">
<text x="130.2" y="87.4">IN</text>
<text x="138.5" y="87.4">BST</text>
<text x="130.2" y="92.5">EN</text>
<text x="130.2" y="95">VCC</text>
<text x="139.2" y="92.5">SW</text>
<text x="130.2" y="97.6">AAM</text>
<text x="130.2" y="100.1">GND</text>
<text x="140" y="100.1">FB</text>
<text x="81.7" y="157">VIN</text>
<text x="93.2" y="157">SW</text>
<text x="81.7" y="167.2">EN</text>
<text x="92.1" y="167.2">OUT</text>
<text x="81.7" y="177.3">PG</text>
<text x="94" y="177.3">FB</text>
<text x="89.1" y="180.1" transform="rotate(-90 89.1 180.1)">PGND</text>
<text x="91.7" y="180.1" transform="rotate(-90 91.7 180.1)">AGND</text>
<text x="134" y="247.7">IN</text>
<text x="142.3" y="247.7">BST</text>
<text x="134" y="257.9">AAM</text>
<text x="134" y="252.8">EN</text>
<text x="134" y="255.3">VCC</text>
<text x="143" y="252.8">SW</text>
<text x="134" y="260.4">GND</text>
<text x="143.8" y="260.4">FB</text>
</g>
<g font-size="2.3" fill="#f00">
<text x="27.9" y="111">{5}</text>
<text x="33.2" y="111">POWER_EN</text>
<text x="23" y="274.4">{2}</text>
<text x="28.4" y="274.4">PI11</text>
</g>
<g font-size="2.3" fill="#808040">
<text x="55.8" y="119.2">DNP</text>
<text x="37" y="197.9">DNP</text>
</g>
<text font-size="2.2" x="326.1" y="286.2">Size</text>
<text font-size="2.1" fill="#00f" x="134.8" y="42.1">+</text>
<g font-size="1.8">
<text x="44.2" y="1.9">5</text>
<text x="127.1" y="1.9">4</text>
<text x="210.1" y="1.9">3</text>
<text x="293" y="1.9">2</text>
<text x="376" y="1.9">1</text>
<text x=".8" y="40.7">D</text>
<text x="418.1" y="40.7">D</text>
<text x=".8" y="113.6">C</text>
<text x="418.1" y="113.6">C</text>
<text x=".8" y="186.6">B</text>
<text x="418.1" y="186.6">B</text>
<text x=".8" y="259.5">A</text>
<text x="418.1" y="259.5">A</text>
<text x="44.2" y="296.3">5</text>
<text x="127.1" y="296.3">4</text>
<text x="210.1" y="296.3">3</text>
<text x="293" y="296.3">2</text>
<text x="376" y="296.3">1</text>
</g>
</svg>
